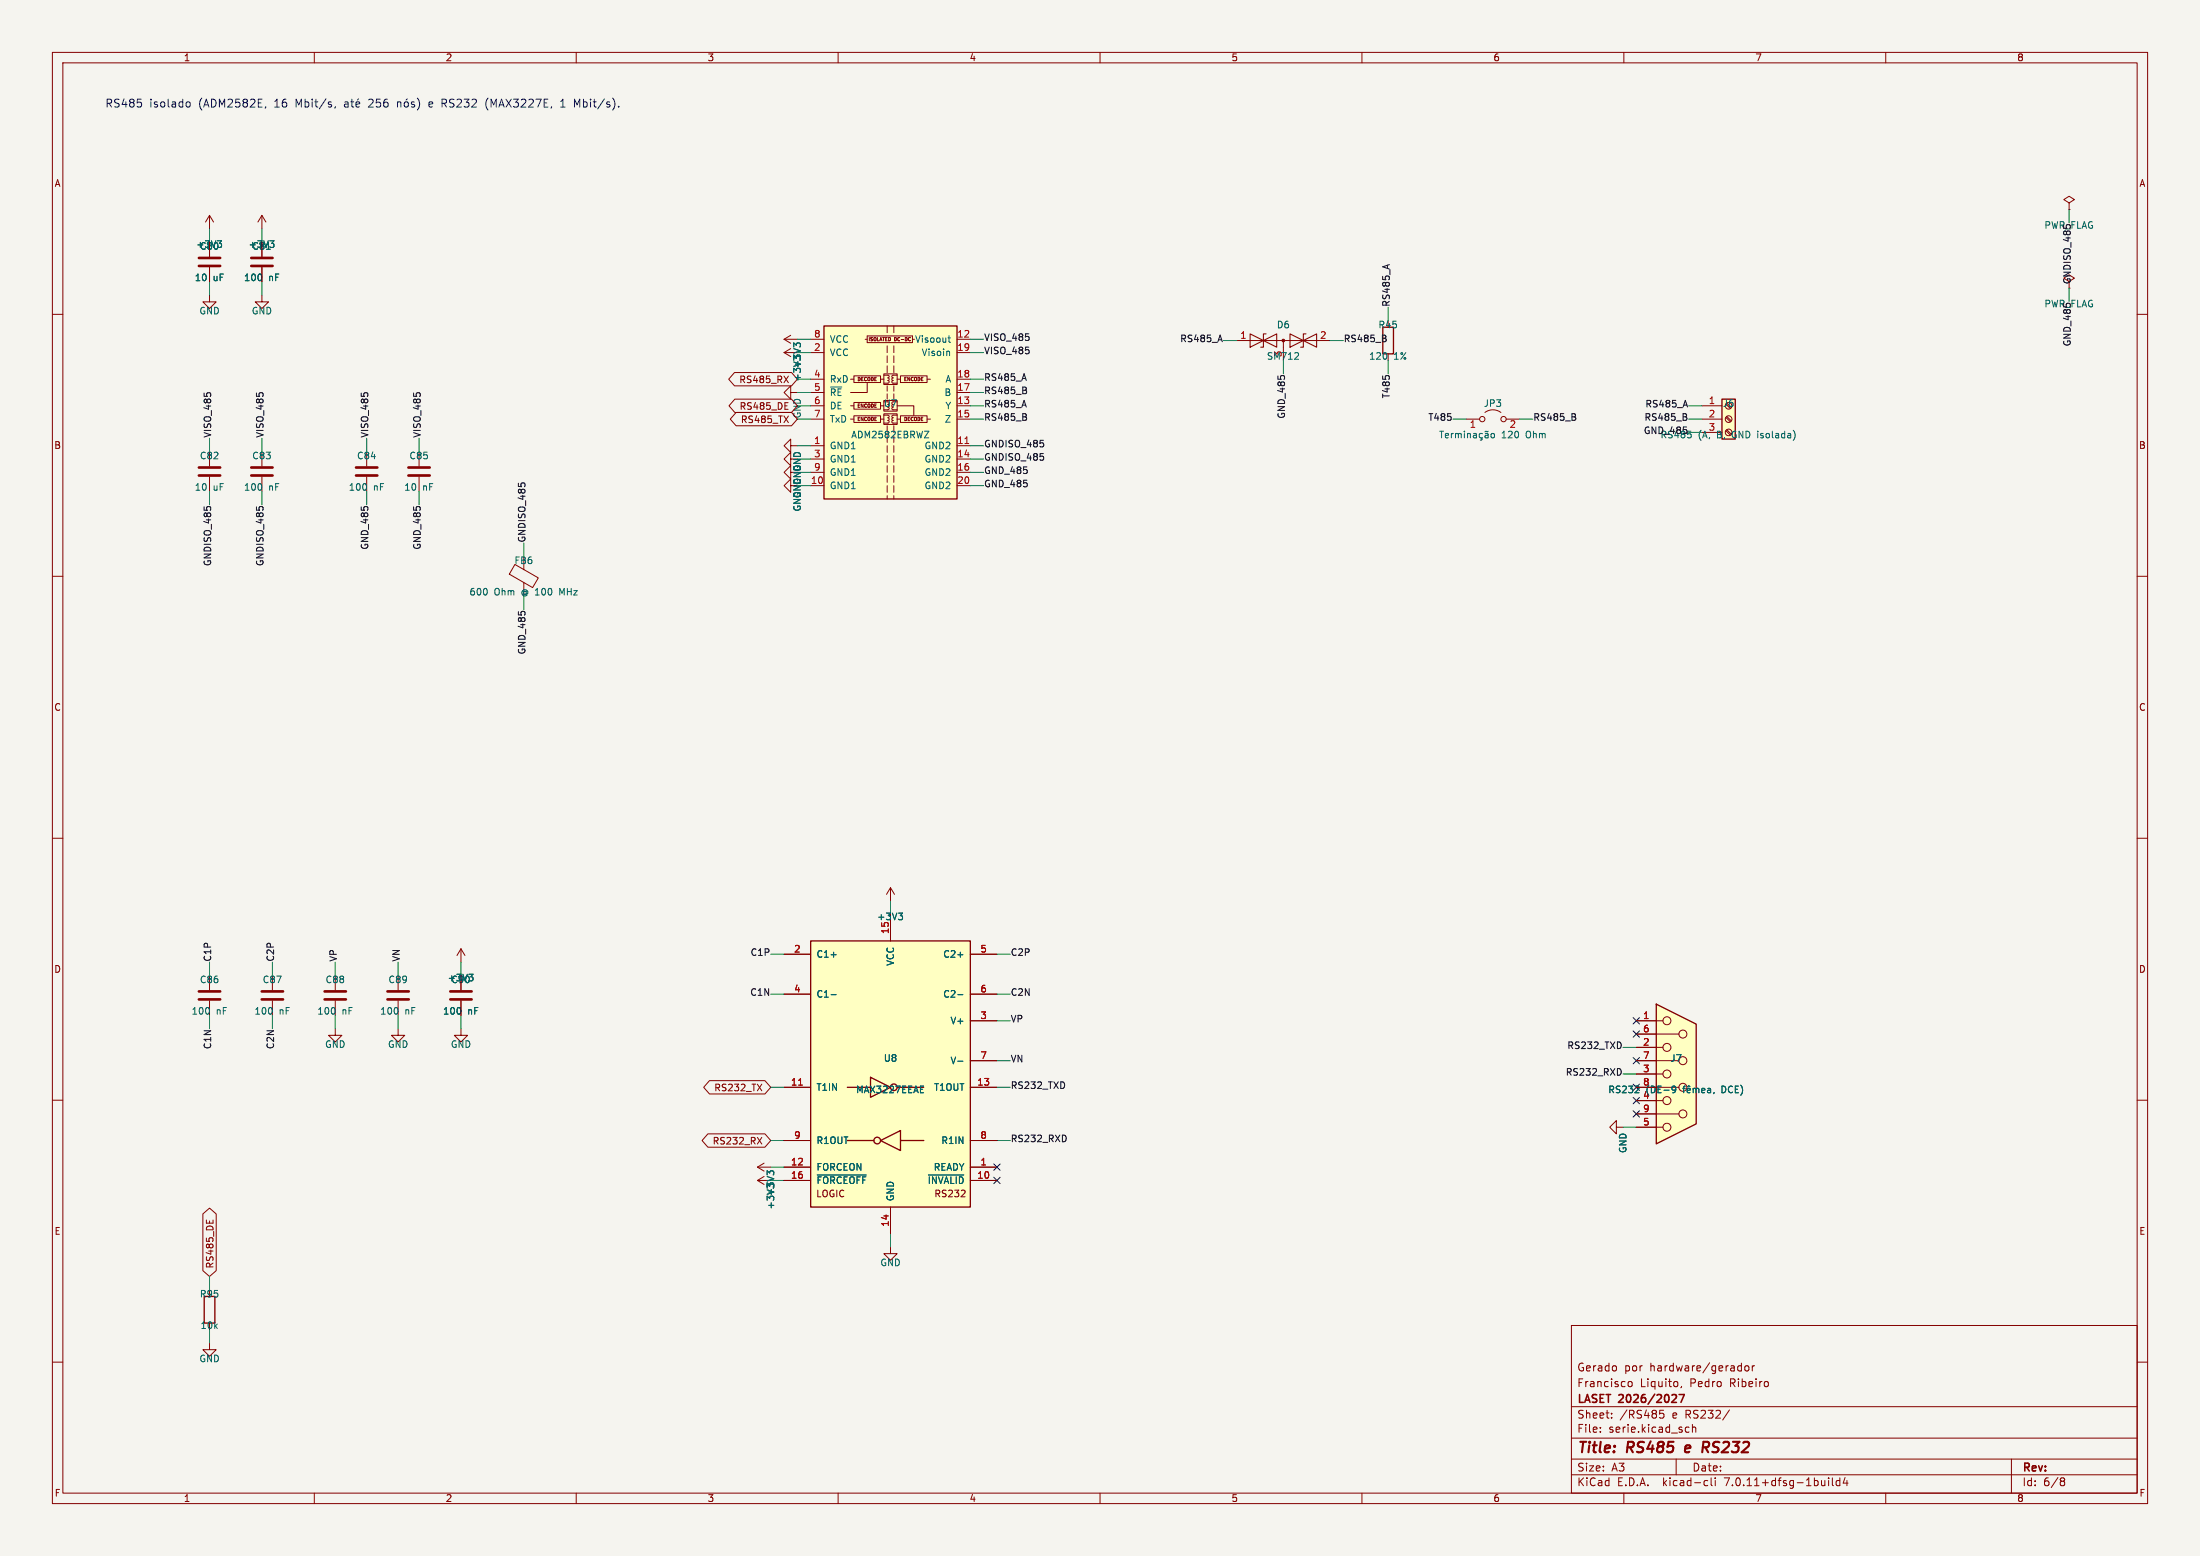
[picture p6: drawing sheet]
<svg xmlns="http://www.w3.org/2000/svg" width="420mm" height="297mm" viewBox="0 0 420 297" stroke-linecap="round" stroke-linejoin="round" font-family="sans-serif">
<path d="M0 0h420v297h-420z" fill="#f5f4ef" stroke="#f5f4ef" stroke-width=".19"/>
<g fill="none" stroke="#840000" stroke-width=".19">
<path d="M10 10h400v277h-400zM12 12h396v273h-396zM60 10v2M110 10v2M160 10v2M210 10v2M260 10v2M310 10v2M360 10v2M395 38.7l1-.6-1-.6-1 .6 1 .6v1.3M395 40h.1M10 60h2"/>
<path d="M40 41.1l-.8 1.3M40 41.1v2.5M40 41.1l.8 1.3M50 41.1l-.8 1.3M50 41.1v2.5M50 46.2v2.8M50 51v2.8M50 41.1l.8 1.3M395 53.7l1-.6-1-.6-1 .6 1 .6v1.3M395 55h.1M408 60h2M149.7 64.8l1.2 .7"/>
<path d="M149.7 64.8h2.5M149.7 67.3h2.5M149.7 67.3l1.2 .8M150.9 74.9v-1.2l-1.2 1.2 1.2 1.3v-1.3h1.3M150.9 64l-1.2 .8M150.9 66.5l-1.2 .8M154.8 64.8h2.5M154.8 77.5h2.5M154.8 72.4h2.5M154.8 74.9h2.5M154.8 67.3h2.5M162.4 77.5h.6"/>
<path d="M162.4 72.4h.6M163 79.4h5.1v1.2h-5.1zM163 76.8h5.1v1.3h-5.1zM163 71.7h5.1v1.3h-5.1zM165.2 64.8h.4M165.6 73v1.9h-3.2M168.1 77.5h.6M168.1 72.4h.6M168.7 79h2.6v2h-2.6zM168.7 71.4h2.6v2h-2.6zM168.7 79.2h.9l.1 .3-.2 .2 .2 .2-.2 .4 .2 .1v.3l-1 .1M168.7 71.6h.9l.1 .3-.2 .2 .2 .2-.2 .3 .2 .2v.2l-1 .1"/>
<path d="M169.4 62.2v1.3M169.4 66v1.3M169.4 67.9v1.3M169.4 69.8v1.3M169.4 73.7v1M169.4 75.2v1M170.6 62.2v1.3M170.6 66v1.3M170.6 67.9v1.3M170.6 69.8v1.3M170.6 73.7v1M170.6 75.2v1"/>
<path d="M171.3 79.2h-.9l-.1 .3 .2 .2-.2 .3 .2 .3-.2 .1v.3l1 .1M171.3 71.6h-.9l-.1 .3 .2 .2-.2 .2 .2 .3-.2 .2v.3h1M171.3 77.5h3.1v1.9M171.3 72.4h.6M171.9 79.4h5.1v1.2h-5.1zM171.9 71.7h5.1v1.3h-5.1zM173.8 64.4v.1M173.8 65h.1M174.2 64.1h-8.6v1.3h8.6M177 72.4h.6M182.7 64.8h2.5M182.7 77.5h2.5"/>
<path d="M182.7 72.4h2.5M182.7 74.9h2.5M182.7 67.3h2.5M265 67.5v1.3M283.5 78.7a2.54 2.54 0 0 1 3 0M70 86.2v2.8M70 91v2.8M80 86.2v2.8M80 91v2.8M150.9 90.2v-1.3l-1.2 1.3 1.2 1.2v-1.2h1.3M154.8 80h2.5M154.8 85.1h2.5"/>
<path d="M154.8 92.7h2.5M154.8 87.6h2.5M154.8 90.2h2.5M162.4 80h.6M168.1 80h.6M169.4 81.3v1.2M169.4 85.1v1.3M169.4 87v1.3M169.4 88.9v1.3M169.4 90.8v1.3M169.4 92.7v1.3M169.4 94.6v.6"/>
<path d="M170.6 81.3v1.2M170.6 85.1v1.3M170.6 87v1.3M170.6 88.9v1.3M170.6 90.8v1.3M170.6 92.7v1.3M170.6 94.6v.6M171.3 80h.6M177 80h.6M182.7 80h2.5M182.7 85.1h2.5M182.7 92.7h2.5"/>
<path d="M182.7 87.6h2.5M182.7 90.2h2.5M279.9 80h2.6M287.5 80h2.6M10 110h2M98.3 107.7l4.5 2.6-1.1 1.9-4.5-2.6zM100 106.2v2.5M100 111.2v2.6M408 110h2M10 160h2M408 160h2M170 169.4v2.6"/>
<path d="M170 174.5v5.1M170 169.4l-.8 1.3M170 169.4l.8 1.3M40 186.2v2.8M40 191v2.8M52 186.2v2.8M52 191v2.8M64 196.3v1.3h1.3l-1.3 1.3-1.3-1.3h1.3M64 186.2v2.8M64 191v2.8M76 196.3v1.3h1.3l-1.3 1.3-1.3-1.3h1.3M76 186.2v2.8"/>
<path d="M76 191v2.8M88 196.3v1.3h1.3l-1.3 1.3-1.3-1.3h1.3M88 181.1v2.5M88 186.2v2.8M88 191v2.8M88 181.1l-.8 1.3M88 181.1l.8 1.3M149.7 182.1h5.1M149.7 189.8h5.1M185.2 182.1h5.1M185.2 194.8h5.1M185.2 189.8h5.1"/>
<path d="M10 210h2M149.7 207.5h5.1M149.7 217.7h5.1M185.2 207.5h5.1M185.2 202.5h5.1M185.2 217.7h5.1M408 210h2M144.6 222.8h2.5M144.6 225.3h2.5M144.6 225.3l1.3 .8M144.6 222.8l1.3 .7M145.9 224.6l-1.3 .7"/>
<path d="M145.9 222l-1.3 .8M149.7 222.8h5.1M149.7 225.3h5.1M170 238v1.3h1.3l-1.3 1.3-1.3-1.3h1.3M170 230.4v5.1M183.5 228.4h.7M184.2 227.3v.4M185.2 222.8h5.1M185.2 225.3h5.1M10 260h2M300 253h108v32h-108zM408 260h2"/>
<path d="M300 278.5h108M300 274.5h108M300 268.5h108M305.5 273.2v.2M305.5 272.5v.1M307.7 270.5v.2M307.7 269.8v.1M310.9 263.8l.4-.1 .3 .3v.4l-.3 .3-.4-.1-.1-.2zM317.6 269.2h-.7l-.1 .7 .2-.1h.5l.2 .2-.1 .5-.2 .2-.6-.2M320 278.5v3M321 264.6l-.1 .3M322 272.4l.4 .1"/>
<path d="M322.4 273.3l-.4 .1M323.1 272.5l.2-.1 .4 .1v.9M323.1 271.9v1.5M330.2 269.1l-1.3 1.9M332 260.7l.4 .1M332.4 260.2v1.5M332.4 261.6l-.4 .1M333.2 260.8l.2-.1 .4 .1 .1 .6-.2 .2-.3 .1-.2-.2zM334.5 260.7v1M334.9 260.7l-.2 .1-.2 .2M384 278.5v6.5M60 285v2"/>
<path d="M110 285v2M160 285v2M210 285v2M260 285v2M300 281.5h108M310 285v2M325.6 282.6l.4 .1M326 283.5l-.4 .1M326.7 282.1v1.3l.2 .2M327.4 282.1v.1M327.4 282.6v1M349.1 282.1v.1"/>
<path d="M349.1 282.6v1M349.8 282.1v1.3l.2 .2M351.2 282.7l-.4-.1-.3 .3 .2 .6h.5M351.2 282.1v1.5M352.2 282l-.3 1.1h.9M352.6 282.6v1M360 285v2M393.6 282.1h.3l.3 .3-.3 .3M393.6 282.7h.3M393.9 282.7l.2 .2 .1 .4-.3 .3h-.3"/>
<circle cx="283" cy="80" r=".51"/>
<circle cx="287" cy="80" r=".51"/>
</g>
<path d="M321.9 276l-.2 .9 .2 .3M322.7 276.3l-1 .2M325.5 276.3l.6 .9M326 275.2h-.8l-.2 2M326 276.2l-.9 .1" fill="none" stroke="#840000" stroke-width=".4"/>
<path d="M319.4 266.2l.5 .1 .1 .3-.9 1.1h.9M320.5 266.2h1l-.6 1.5" fill="none" stroke="#840000" stroke-width=".3"/>
<g fill="none" stroke="#006464" stroke-width=".19">
<path d="M41.5 46h.8l-.4 .4M42.1 46.4l.2 .3v.3l-.2 .2M51.5 46h.8l-.4 .4M52.1 46.4l.2 .3v.3l-.2 .2M152 65.9l-.5-.4v.7M152 65.7l.3-.2h.3l.2 .2M158.5 73.9h2.2M181 64.5h.5M181.1 67l.2 .2v.7M181.2 64.1v1.1l.3 .1M176.5 82.3h.8l-.8 1.3h.8M274.8 82.3h.8"/>
<path d="M275.2 82.3v1.3M275.9 83.2l.6-.2v-.2l-.4-.1-.2 .2 .1 .6h.5M277.1 82.7v.9M277.4 82.7l-.3 .3M277.9 82.9l.3-.2 .2 .2M277.9 82.7v.9M278.4 82.9l.2-.2 .3 .1 .1 .8M278.4 82.9v.7M279.6 82.3v.1M279.6 82.7v.9M280.2 82.9l.1-.2 .3 .1 .1 .8M280.2 82.7v.9"/>
<path d="M281.3 82.8h.5l.1 .8M281.9 83l-.5 .1-.1 .2 .1 .3 .5-.1M282.8 83.6l.1 .2-.3 .2M283 82.8l-.4-.1-.2 .3 .1 .5h.5M283.5 82.8h.5l.1 .8M284.1 83l-.4 .1-.2 .2 .2 .3 .4-.1M284.1 82.3l-.6 .1M284.8 82.8l.3-.1 .2 .3v.3l-.2 .3-.3-.1-.2-.2zM291.4 82.5l.3-.2a.43 .43 0 0 1 .5 .4v.5a.42 .42 0 0 1-.4 .4 .42 .42 0 0 1-.4-.4zM292.7 82.9l.2-.2 .3 .1 .1 .8M292.7 82.3v1.3M293.9 82.9l.4-.2 .1 .2"/>
<path d="M293.9 82.7v.9M294.4 82.9l.2-.2 .3 .1 .1 .8M294.4 82.9v.7M171.5 174.3h.8l-.4 .5M172.1 174.8l.2 .2v.3l-.2 .3M89.5 186h.8l-.4 .4M90.1 186.4l.2 .3v.3l-.2 .2M158.7 182.2h.9M158.7 189.9h.9M182.9 182.2h.9M182.9 189.9h.9M175.7 208.6h.6"/>
<path d="M175.7 207.3h.6M182.9 202.6h.9M146.9 223.9l-.5-.4v.8M146.9 223.7l.3-.2h.3l.2 .2M156 224.3h9.4M177.2 224.3h6.8"/>
</g>
<g fill="#ffffc2" stroke="#ffffc2" stroke-width=".19">
<path d="M154.8 179.6h30.4v50.8h-30.4z"/>
<path d="M157.3 62.2h25.4v33h-25.4z"/>
</g>
<g fill="none" stroke="#840000" stroke-width=".25">
<path d="M157.3 62.2h25.4v33h-25.4zM264 62.5h2v5h-2zM154.8 179.6h30.4v50.8h-30.4zM161.7 207.5h4.5M161.7 217.7h5.1M166.2 205.6l3.8 1.9-3.8 1.9zM168.1 217.7l3.8-1.9v3.8zM171.3 207.5h5M171.9 217.7h4.4"/>
<circle cx="167.5" cy="217.7" r=".63"/>
<circle cx="170.6" cy="207.5" r=".63"/>
</g>
<path d="M184.2 84.7h.7M152.5 207.1h.7" fill="none" stroke="#a90000" stroke-width=".19"/>
<g fill="none" stroke="#840000" stroke-width=".51">
<path d="M48 50.8h4M48 49.2h4M68 90.8h4M68 89.2h4M78 90.8h4M78 89.2h4M38 190.8h4M38 189.2h4M50 190.8h4M50 189.2h4M62 190.8h4M62 189.2h4"/>
<path d="M74 190.8h4M74 189.2h4M86 190.8h4M86 189.2h4"/>
</g>
<path d="M316.2 191.7l7.6 3.8v19l-7.6 3.8z" fill="#ffffc2"/>
<g fill="none" stroke="#840000" stroke-width=".19">
<path d="M40 56.3v1.3h1.3l-1.3 1.3-1.3-1.3h1.3M40 46.2v2.8M40 51v2.8M50 56.3v1.3h1.3l-1.3 1.3-1.3-1.3h1.3M50 46.2v2.8M50 51v2.8M140.2 71.1h10.9l1.1 1.3-1.1 1.3h-10.9l-1.1-1.3zM140.3 76.2h10.8l1.1 1.3-1.1 1.2h-10.8l-1.1-1.2zM140.5 78.7h10.6l1.1 1.3-1.1 1.3h-10.6l-1.1-1.3zM149.7 71.8l.8 1.3M149.8 78.1h.6M149.8 76.9h.6"/>
<path d="M150.5 71.8l-.8 1.3M236.1 65h17.8M245 65v3.8M324.9 77.5h3.8M329.5 79.7l.8 .8M329.6 79.5l.9 .8M40 86.2v2.8M40 91v2.8M50 86.2v2.8M50 91v2.8M150.9 92.7v-1.3l-1.2 1.3 1.2 1.3v-1.3h1.3M150.9 85.1v-1.3l-1.2 1.3 1.2 1.3v-1.3h1.3"/>
<path d="M150.9 87.6v-1.2l-1.2 1.2 1.2 1.3v-1.3h1.3M324.9 80h3.8M324.9 82.5h3.8M329.5 82.2l.8 .8M329.6 82l.9 .9M170 174.5v5.1M88 186.2v2.8M88 191v2.8M149.7 182.1h5.1M149.7 189.8h5.1M185.2 194.8h5.1M185.2 182.1h5.1"/>
<path d="M185.2 189.8h5.1M312.4 199.9h5.1M312.4 197.4h8.1M312.4 194.8h5.1M135.1 216.4h10.9l1.1 1.3-1.1 1.3h-10.9l-1.1-1.3zM135.4 206.3h10.6l1.1 1.2-1.1 1.3h-10.6l-1.1-1.3zM144.6 217.1l.8 1.3M145.4 217.1l-.8 1.3M149.7 207.5h5.1M149.7 217.7h5.1M185.2 207.5h5.1M185.2 202.5h5.1"/>
<path d="M185.2 217.7h5.1M308.6 215.2v-1.3l-1.3 1.3 1.3 1.2v-1.2h1.2M312.4 215.2h5.1M312.4 212.6h8.1M312.4 210.1h5.1M312.4 207.5h8.1M312.4 205h5.1M312.4 202.5h8.1M38.7 231.7l1.3-1.1 1.3 1.1v10.8l-1.3 1.2-1.3-1.2zM39.4 232.9v.6M40.7 232.9v.6M149.7 222.8h5.1"/>
<path d="M149.7 225.3h5.1M170 230.4v5.1M185.2 222.8h5.1M185.2 225.3h5.1M40 256.4v1.2h1.3l-1.3 1.3-1.3-1.3h1.3"/>
<circle cx="330" cy="80" r=".63"/>
<circle cx="330" cy="82.5" r=".63"/>
<circle cx="318.2" cy="199.9" r=".76"/>
<circle cx="318.2" cy="194.8" r=".76"/>
<circle cx="321.3" cy="197.4" r=".76"/>
<circle cx="318.2" cy="205" r=".76"/>
<circle cx="318.2" cy="210.1" r=".76"/>
<circle cx="318.2" cy="215.2" r=".76"/>
<circle cx="321.3" cy="212.6" r=".76"/>
<circle cx="321.3" cy="207.5" r=".76"/>
<circle cx="321.3" cy="202.5" r=".76"/>
</g>
<path d="M328.7 76.2h2.6v7.6h-2.6zM316.2 191.7l7.6 3.8v19l-7.6 3.8zM39 247.5h2v5h-2z" fill="none" stroke="#840000" stroke-width=".25"/>
<g fill="none" stroke="#006464" stroke-width=".19">
<path d="M41.5 46h.8l-.4 .4M42.1 46.4l.2 .3v.3l-.2 .2M51.5 46h.8l-.4 .4M52.1 46.4l.2 .3v.3l-.2 .2M152 65.9l-.5-.4v.7M152 65.7l.3-.2h.3l.2 .2M247.1 68.6h.8M247.8 67.4v.5M322.8 82.9v.6M342.6 82.7v.8M171.5 174.3h.8l-.4 .5M172.1 174.8l.2 .2v.3l-.2 .3"/>
<path d="M89.5 186h.8l-.4 .4M90.1 186.4l.2 .3v.3l-.2 .2M158.7 182.2h.9M158.7 189.9h.9M182.9 182.2h.9M182.9 189.9h.9M175.7 208.6h.6M175.7 207.3h.6M182.9 202.6h.9M312.1 208.6h.8M312.8 207.4v.5M319.3 207.4l.4-.1 .2 .3a.84 .84 0 0 1-.4 1h-.2"/>
<path d="M319.9 207.9l-.2 .2-.4-.1M321.2 207.7h.5M321.7 207.3l-.3 .2v1.1M322.1 208.2l.6-.2-.1-.2-.3-.1-.2 .2v.6h.5M322.1 207.4l.3-.2 .2 .2M323.2 207.9l.4-.2 .2 .2M323.2 207.7v.9M323.8 207.9l.2-.2 .3 .1v.8M323.8 207.9v.7M324.9 208.2l.6-.2-.1-.2-.4-.1-.1 .2v.6h.5M326 207.8h.5l.1 .8M326.6 208l-.5 .1-.1 .2 .1 .3 .5-.1"/>
<path d="M327.2 208.5l-.1 .3M146.9 223.9l-.5-.4v.8M146.9 223.7l.3-.2h.3l.2 .2M156 224.3h9.4M177.2 224.3h6.8"/>
</g>
<path d="M38 50.8h4M38 49.2h4M38 90.8h4M38 89.2h4M48 90.8h4M48 89.2h4" fill="none" stroke="#840000" stroke-width=".51"/>
<path d="M238.7 63.7v2.6l5-2.6v2.6zM241.7 63.7h-.5v2.6h-.5M246.3 63.7l5.1 2.6v-2.6l-5.1 2.6zM249.3 63.7h-.5v2.6h-.5" fill="none" stroke="#840000" stroke-width=".2"/>
<circle cx="245" cy="65" r=".25" fill="#840000" stroke="#840000" stroke-width=".19"/>
<path d="M328.7 76.2h2.6v7.6h-2.6z" fill="#ffffc2" stroke="#ffffc2" stroke-width=".19"/>
<g fill="none" stroke="#0f0f0f" stroke-width=".19">
<path d="M195.9 74.5l.1 .2-.1 .4M195.9 79.6l.1 .2-.1 .4M195.9 74v.4M195.9 79.1v.3M264.5 64.6l.1 .2-.1 .4M264.5 64.1v.3M300.7 79.6l.1 .2-.1 .4M300.7 79.1v.3M321.9 79.6l.1 .2-.1 .4M321.9 79.1v.3M39.6 96.8h.5M49.6 96.8h.5"/>
<path d="M99.6 92.2h.5M199.2 84.6v.6M199.2 87.2v.5M203.5 217v.6M309.4 204.3v.6"/>
</g>
<g fill="none" stroke="#0000c2" stroke-width=".19">
<path d="M35.7 19.5l.3-.1 .3 .3-.1 .7h-.5M65.8 19.5h.6l.1 .9M66.5 19.8l-.5 .1a.29 .29 0 0 0-.3 .3 .29 .29 0 0 0 .3 .2h.5M67 19.4h.5M67.2 18.9v1.3l.3 .2M68 19.9l.7-.1-.1-.3-.4-.1-.2 .2v.8h.6M68.5 18.9l-.3 .2M75.9 19.6l.2-.2 .4 .1v.9M75.9 19.4v1M77.2 19.6l.3-.2 .4 .2 .1 .5-.2 .3h-.3l-.3-.1zM77.7 18.9l-.2 .2M79.1 19.5l-.4-.1-.2 .2 .1 .3 .5 .1v.4h-.6"/>
<path d="M79.7 18.7a1.72 1.72 0 0 1 0 2.3M82.4 19.4h-.3l-.2 .2 .1 .8h.4M82.6 19.8l-.7 .1M84.4 18.9h.6l.2 .3-.1 .4-.7 .1M84.7 19.7l.5 .7M86.7 19l-.6-.1-.2 .2v.4l.6 .3 .2 .3-.3 .3h-.6M87.2 19.1l.6-.2 .2 .2 .1 .3-.9 1h.9M88.6 18.9h.9l-.5 .6 .5 .1v.7l-.3 .1-.6-.1M90.1 19.1l.6-.2 .2 .2 .1 .3-1 1h1M93.2 18.7a1.72 1.72 0 0 0 0 2.3M107 19.4l.5-.5v1.5M110.7 18.9l-.5 1.1-.5-1.1v1.5"/>
<path d="M50.7 20.4l-.1 .3M64 20.4l-.1 .3M107 20.4h.9"/>
</g>
<g fill="none" stroke="#009600" stroke-width=".19">
<path d="M395 40v2.5M40 43.6v2.6M40 53.8v2.5M50 43.6v2.6M50 53.8v2.5M265 58.7v2.5M395 55v2.5M152.2 67.3h2.6M152.2 64.8h2.6M152.2 72.4h2.6M152.2 74.9h2.6M152.2 77.5h2.6"/>
<path d="M185.2 67.3h2.6M185.2 64.8h2.6M185.2 72.4h2.6M185.2 74.9h2.6M185.2 77.5h2.6M233.6 65h2.5M245 68.8v2.6M253.9 65h2.5M265 68.8v2.6M322.4 77.5h2.5M40 83.7v2.5M40 93.8v2.6"/>
<path d="M50 83.7v2.5M50 93.8v2.6M70 83.7v2.5M70 93.8v2.6M80 83.7v2.5M80 93.8v2.6M152.2 90.2h2.6M152.2 85.1h2.6M152.2 87.6h2.6M152.2 92.7h2.6M152.2 80h2.6M185.2 90.2h2.6"/>
<path d="M185.2 85.1h2.6M185.2 87.6h2.6M185.2 92.7h2.6M185.2 80h2.6M277.4 80h2.5M290.1 80h2.5M322.4 80h2.5M322.4 82.5h2.5M100 103.7v2.5M100 113.8v2.6M170 172v2.5M40 183.6v2.6"/>
<path d="M40 193.8v2.5M52 183.6v2.6M52 193.8v2.5M64 183.6v2.6M64 193.8v2.5M76 183.6v2.6M76 193.8v2.5M88 183.6v2.6M88 193.8v2.5M147.1 189.8h2.6M147.1 182.1h2.6M190.3 194.8h2.6"/>
<path d="M190.3 189.8h2.6M190.3 182.1h2.6M309.8 199.9h2.6M147.1 207.5h2.6M147.1 217.7h2.6M190.3 207.5h2.6M190.3 202.5h2.6M190.3 217.7h2.6M309.8 205h2.6M309.8 215.2h2.6M147.1 225.3h2.6M147.1 222.8h2.6"/>
<path d="M170 235.5v2.5M40 243.7v2.5M40 253.8v2.6"/>
</g>
<g fill="none" stroke="#000084" stroke-width=".19">
<path d="M311.8 194.2l1.2 1.2M311.8 196.8l1.2 1.2M313 194.2l-1.2 1.2M313 196.8l-1.2 1.2M311.8 209.5l1.2 1.2M311.8 212l1.2 1.2M311.8 206.9l1.2 1.2M311.8 201.9l1.2 1.2M313 209.5l-1.2 1.2M313 212l-1.2 1.2M313 206.9l-1.2 1.2M313 201.9l-1.2 1.2"/>
<path d="M189.7 224.7l1.2 1.2M189.7 222.2l1.2 1.2M190.9 224.7l-1.2 1.2M190.9 222.2l-1.2 1.2"/>
</g>
<path d="M152.5 207.1h.7" fill="none" stroke="#a90000" stroke-width=".19"/>
<g font-size="2.8" fill="#840000">
<text x="301" y="277.9">Title:</text>
<text x="310.6" y="277.9">RS485</text>
<text x="322.6" y="277.9">e</text>
<text x="326.6" y="277.9">RS232</text>
</g>
<g font-size="2.1" fill="#0000c2">
<text x="20" y="20.7">RS485</text>
<text x="28.5" y="20.7">isolado</text>
<text x="38" y="20.7">(ADM2582E,</text>
<text x="52.5" y="20.7">16</text>
<text x="56.7" y="20.7">Mbit/s,</text>
<text x="70.9" y="20.7">256</text>
<text x="82.8" y="20.7">e</text>
<text x="93.9" y="20.7">(MAX3227E,</text>
<text x="111.1" y="20.7">Mbit/s).</text>
</g>
<g font-size="2.1" fill="#840000">
<text x="301" y="262">Gerado</text>
<text x="310.1" y="262">por</text>
<text x="315" y="262">hardware/gerador</text>
<text x="301" y="268.2">LASET 2026/2027</text>
<text x="301" y="265">Francisco</text>
<text x="313.1" y="265">Liquito,</text>
<text x="322.7" y="265">Pedro</text>
<text x="330.4" y="265">Ribeiro</text>
<text x="301" y="273.7">File:</text>
<text x="301" y="271">Sheet:</text>
<text x="307.1" y="273.7">serie.kicad_sch</text>
<text x="309.2" y="271">/RS485</text>
<text x="319.3" y="271">e RS232/</text>
<text x="301" y="281.1">Size:</text>
<text x="307.6" y="281.1">A3</text>
<text x="323" y="281.1">Date:</text>
<text x="386" y="281.3">Rev:</text>
<text x="301" y="283.9">KiCad</text>
<text x="308.7" y="283.9">E.D.A.</text>
<text x="317.6" y="283.9">kicad-cli</text>
<text x="329.5" y="283.9">7.0.11+dfsg-1build4</text>
<text x="386" y="283.9">Id:</text>
<text x="390.1" y="283.9">6/8</text>
</g>
<g font-size="1.8" fill="#840000">
<text x="35" y="11.9">1</text>
<text x="85" y="11.9">2</text>
<text x="135" y="11.9">3</text>
<text x="185" y="11.9">4</text>
<text x="235" y="11.9">5</text>
<text x="285" y="11.9">6</text>
<text x="335" y="11.9">7</text>
<text x="385" y="11.9">8</text>
<text x="10.3" y="35.9">A</text>
<text x="408.3" y="35.9">A</text>
<text x="141" y="73.3">RS485_RX</text>
<text x="141.1" y="78.4">RS485_DE</text>
<text x="141.3" y="81">RS485_TX</text>
<text x="10.3" y="85.9">B</text>
<text x="408.2" y="85.9">B</text>
<text x="10.3" y="135.9">C</text>
<text x="408.2" y="135.9">C</text>
<text x="10.3" y="185.9">D</text>
<text x="408.2" y="185.9">D</text>
<text x="136.3" y="208.5">RS232_TX</text>
<text x="136" y="218.7">RS232_RX</text>
<text x="155.7" y="228.7">LOGIC</text>
<text x="178.3" y="228.7">RS232</text>
<text x="10.3" y="235.9">E</text>
<text x="408.3" y="235.9">E</text>
<text x="41" y="242.2" transform="rotate(-90 41 242.2)">RS485_DE</text>
<text x="10.3" y="285.9">F</text>
<text x="35" y="286.9">1</text>
<text x="85" y="286.9">2</text>
<text x="135" y="286.9">3</text>
<text x="185" y="286.9">4</text>
<text x="235" y="286.9">5</text>
<text x="285" y="286.9">6</text>
<text x="335" y="286.9">7</text>
<text x="385" y="286.9">8</text>
<text x="408.3" y="285.9">F</text>
</g>
<g font-size="1.8" fill="#006464">
<text x="37.4" y="47.5">+3V3</text>
<text x="38.1" y="47.9">C80</text>
<text x="47.4" y="47.5">+3V3</text>
<text x="48.1" y="47.9">C81</text>
<text x="37.1" y="53.9">10</text>
<text x="40.7" y="53.9">uF</text>
<text x="46.5" y="53.9">100</text>
<text x="51.3" y="53.9">nF</text>
<text x="390.2" y="58.9">PWR_FLAG</text>
<text x="38" y="60.2">GND</text>
<text x="48" y="60.2">GND</text>
<text x="158.3" y="65.6">VCC</text>
<text x="174.6" y="65.6">Visoout</text>
<text x="243.7" y="62.9">D6</text>
<text x="263.1" y="62.9">R45</text>
<text x="153.1" y="70.4" transform="rotate(-90 153.1 70.4)">+3V3</text>
<text x="158.3" y="68.2">VCC</text>
<text x="175.9" y="68.2">Visoin</text>
<text x="241.8" y="68.9">SM712</text>
<text x="244.7" y="68.2" transform="rotate(-90 244.7 68.2)">3</text>
<text x="261.3" y="68.9">120</text>
<text x="266.1" y="68.9">1%</text>
<text x="153.1" y="72.9" transform="rotate(-90 153.1 72.9)">+3V3</text>
<text x="158.3" y="73.2">RxD</text>
<text x="158.3" y="75.8">~{RE}</text>
<text x="168.6" y="77.9">U7</text>
<text x="180.2" y="75.8">B</text>
<text x="180.4" y="73.2">A</text>
<text x="283.2" y="77.9">JP3</text>
<text x="328.8" y="77.9">J6</text>
<text x="153.1" y="80" transform="rotate(-90 153.1 80)">GND</text>
<text x="158.3" y="78.3">DE</text>
<text x="158.3" y="80.9">TxD</text>
<text x="162.4" y="83.9">ADM2582EBRWZ</text>
<text x="180.3" y="80.9">Z</text>
<text x="180.4" y="78.3">Y</text>
<text x="286.6" y="83.9">120</text>
<text x="288.1" y="82">2</text>
<text x="324.2" y="83.9">(A,</text>
<text x="327.9" y="83.9">B,</text>
<text x="330.9" y="83.9">GND isolada)</text>
<text x="38.1" y="87.9">C82</text>
<text x="48.1" y="87.9">C83</text>
<text x="68.1" y="87.9">C84</text>
<text x="78.1" y="87.9">C85</text>
<text x="158.3" y="85.9">GND1</text>
<text x="158.3" y="88.5">GND1</text>
<text x="176.4" y="85.9">GND2</text>
<text x="176.4" y="88.5">GND2</text>
<text x="37.1" y="93.9">10</text>
<text x="40.7" y="93.9">uF</text>
<text x="46.5" y="93.9">100</text>
<text x="51.3" y="93.9">nF</text>
<text x="66.5" y="93.9">100</text>
<text x="71.3" y="93.9">nF</text>
<text x="77.1" y="93.9">10</text>
<text x="80.7" y="93.9">nF</text>
<text x="153.1" y="95.2" transform="rotate(-90 153.1 95.2)">GND</text>
<text x="153.1" y="92.7" transform="rotate(-90 153.1 92.7)">GND</text>
<text x="153.1" y="90.1" transform="rotate(-90 153.1 90.1)">GND</text>
<text x="158.3" y="93.6">GND1</text>
<text x="158.3" y="91">GND1</text>
<text x="176.4" y="91">GND2</text>
<text x="176.4" y="93.6">GND2</text>
<text x="153.1" y="97.7" transform="rotate(-90 153.1 97.7)">GND</text>
<text x="98.1" y="107.9">FB6</text>
<text x="89.5" y="113.9">600</text>
<text x="94.3" y="113.9">Ohm</text>
<text x="99.7" y="113.9">@ 100</text>
<text x="107.3" y="113.9">MHz</text>
<text x="167.4" y="175.8">+3V3</text>
<text x="155.8" y="183">C1+</text>
<text x="170.9" y="184.4" transform="rotate(-90 170.9 184.4)">VCC</text>
<text x="180" y="183">C2+</text>
<text x="38.1" y="187.9">C86</text>
<text x="50.1" y="187.9">C87</text>
<text x="62.1" y="187.9">C88</text>
<text x="74.1" y="187.9">C89</text>
<text x="85.4" y="187.5">+3V3</text>
<text x="86.1" y="187.9">C90</text>
<text x="155.8" y="190.6">C1-</text>
<text x="180" y="190.6">C2-</text>
<text x="36.5" y="193.9">100</text>
<text x="41.3" y="193.9">nF</text>
<text x="48.5" y="193.9">100</text>
<text x="53.3" y="193.9">nF</text>
<text x="60.5" y="193.9">100</text>
<text x="65.3" y="193.9">nF</text>
<text x="72.5" y="193.9">100</text>
<text x="77.3" y="193.9">nF</text>
<text x="84.5" y="193.9">100</text>
<text x="89.3" y="193.9">nF</text>
<text x="181.4" y="195.7">V+</text>
<text x="62" y="200.2">GND</text>
<text x="74" y="200.2">GND</text>
<text x="86" y="200.2">GND</text>
<text x="168.6" y="202.9">U8</text>
<text x="181.4" y="203.3">V-</text>
<text x="318.8" y="202.9">J7</text>
<text x="155.8" y="208.4">T1IN</text>
<text x="163.3" y="208.9">MAX3227EEAE</text>
<text x="178.2" y="208.4">T1OUT</text>
<text x="306.9" y="208.9">RS232</text>
<text x="314.2" y="208.9">(DE-9</text>
<text x="328.9" y="208.9">DCE)</text>
<text x="155.8" y="218.6">R1OUT</text>
<text x="179.6" y="218.6">R1IN</text>
<text x="310.7" y="220.2" transform="rotate(-90 310.7 220.2)">GND</text>
<text x="155.8" y="223.6">FORCEON</text>
<text x="155.8" y="226.2">~{FORCEOFF}</text>
<text x="177" y="226.2">~{INVALID}</text>
<text x="178.2" y="223.6">READY</text>
<text x="148" y="231" transform="rotate(-90 148 231)">+3V3</text>
<text x="148" y="228.4" transform="rotate(-90 148 228.4)">+3V3</text>
<text x="170.9" y="229.4" transform="rotate(-90 170.9 229.4)">GND</text>
<text x="168" y="241.9">GND</text>
<text x="38.1" y="247.9">R95</text>
<text x="38.2" y="253.9">10k</text>
<text x="38" y="260.2">GND</text>
</g>
<g font-size="1.8" fill="#0f0f0f">
<text x="390.2" y="43.9">PWR_FLAG</text>
<text x="265.5" y="58.7" transform="rotate(-90 265.5 58.7)">RS485_A</text>
<text x="395.5" y="54.4" transform="rotate(-90 395.5 54.4)">GNDISO_485</text>
<text x="187.8" y="65.3">VISO_485</text>
<text x="225.2" y="65.5">RS485_A</text>
<text x="256.4" y="65.5">RS485_B</text>
<text x="187.8" y="67.8">VISO_485</text>
<text x="395.5" y="66.2" transform="rotate(-90 395.5 66.2)">GND_485</text>
<text x="187.8" y="78">RS485_A</text>
<text x="187.8" y="75.4">RS485_B</text>
<text x="187.8" y="72.9">RS485_A</text>
<text x="265.5" y="76.1" transform="rotate(-90 265.5 76.1)">T485</text>
<text x="314" y="78">RS485_A</text>
<text x="40.5" y="83.7" transform="rotate(-90 40.5 83.7)">VISO_485</text>
<text x="50.5" y="83.7" transform="rotate(-90 50.5 83.7)">VISO_485</text>
<text x="70.5" y="83.7" transform="rotate(-90 70.5 83.7)">VISO_485</text>
<text x="80.5" y="83.7" transform="rotate(-90 80.5 83.7)">VISO_485</text>
<text x="187.8" y="80.5">RS485_B</text>
<text x="245.5" y="80" transform="rotate(-90 245.5 80)">GND_485</text>
<text x="272.6" y="80.5">T485</text>
<text x="292.6" y="80.5">RS485_B</text>
<text x="313.7" y="83.1">GND_485</text>
<text x="313.8" y="80.5">RS485_B</text>
<text x="316.9" y="83.9">RS485</text>
<text x="187.8" y="85.6">GNDISO_485</text>
<text x="187.8" y="88.1">GNDISO_485</text>
<text x="187.8" y="90.7">GND_485</text>
<text x="187.8" y="93.2">GND_485</text>
<text x="70.5" y="105" transform="rotate(-90 70.5 105)">GND_485</text>
<text x="80.5" y="105" transform="rotate(-90 80.5 105)">GND_485</text>
<text x="100.5" y="103.7" transform="rotate(-90 100.5 103.7)">GNDISO_485</text>
<text x="40.5" y="108.2" transform="rotate(-90 40.5 108.2)">GNDISO_485</text>
<text x="50.5" y="108.2" transform="rotate(-90 50.5 108.2)">GNDISO_485</text>
<text x="100.5" y="125" transform="rotate(-90 100.5 125)">GND_485</text>
<text x="40.5" y="183.6" transform="rotate(-90 40.5 183.6)">C1P</text>
<text x="52.5" y="183.6" transform="rotate(-90 52.5 183.6)">C2P</text>
<text x="64.5" y="183.6" transform="rotate(-90 64.5 183.6)">VP</text>
<text x="76.5" y="183.6" transform="rotate(-90 76.5 183.6)">VN</text>
<text x="143.2" y="182.7">C1P</text>
<text x="192.9" y="182.7">C2P</text>
<text x="143.1" y="190.3">C1N</text>
<text x="192.9" y="190.3">C2N</text>
<text x="192.9" y="195.4">VP</text>
<text x="40.5" y="200.4" transform="rotate(-90 40.5 200.4)">C1N</text>
<text x="52.5" y="200.4" transform="rotate(-90 52.5 200.4)">C2N</text>
<text x="192.9" y="203">VN</text>
<text x="299.1" y="200.4">RS232_TXD</text>
<text x="192.9" y="208.1">RS232_TXD</text>
<text x="298.8" y="205.5">RS232_RXD</text>
<text x="192.9" y="218.2">RS232_RXD</text>
</g>
<g font-size="1.8" fill="#a90000">
<text x="155.3" y="64.5">8</text>
<text x="182.7" y="64.5">12</text>
<text x="236.7" y="64.7">1</text>
<text x="251.9" y="64.7">2</text>
<text x="155.3" y="67">2</text>
<text x="182.7" y="67">19</text>
<text x="155.3" y="72.1">4</text>
<text x="155.3" y="74.7">5</text>
<text x="155.3" y="77.2">6</text>
<text x="182.7" y="77.2">13</text>
<text x="182.7" y="74.7">17</text>
<text x="182.7" y="72.1">18</text>
<text x="326.1" y="77.2">1</text>
<text x="155.3" y="79.7">7</text>
<text x="182.7" y="79.7">15</text>
<text x="280.5" y="82">1</text>
<text x="326.1" y="79.7">2</text>
<text x="326.1" y="82.3">3</text>
<text x="155.3" y="84.8">1</text>
<text x="155.3" y="87.4">3</text>
<text x="155.3" y="89.9">9</text>
<text x="182.7" y="84.8">11</text>
<text x="182.7" y="87.4">14</text>
<text x="182.7" y="89.9">16</text>
<text x="154.7" y="92.4">10</text>
<text x="182.7" y="92.4">20</text>
<text x="169.7" y="178.4" transform="rotate(-90 169.7 178.4)">15</text>
<text x="151.5" y="181.9">2</text>
<text x="187.1" y="181.9">5</text>
<text x="151.5" y="189.5">4</text>
<text x="187.1" y="189.5">6</text>
<text x="187.1" y="194.6">3</text>
<text x="313.6" y="194.6">1</text>
<text x="313.6" y="197.1">6</text>
<text x="187.1" y="202.2">7</text>
<text x="313.6" y="199.7">2</text>
<text x="313.6" y="202.2">7</text>
<text x="150.9" y="207.3">11</text>
<text x="186.5" y="207.3">13</text>
<text x="313.6" y="204.7">3</text>
<text x="313.6" y="209.8">4</text>
<text x="313.6" y="207.3">8</text>
<text x="313.6" y="214.9">5</text>
<text x="313.6" y="212.4">9</text>
<text x="151.5" y="217.4">9</text>
<text x="187.1" y="217.4">8</text>
<text x="150.9" y="222.5">12</text>
<text x="150.9" y="225.1">16</text>
<text x="186.5" y="225.1">10</text>
<text x="187.1" y="222.5">1</text>
<text x="169.7" y="234.3" transform="rotate(-90 169.7 234.3)">14</text>
</g>
<g font-size=".9" fill="#840000">
<text x="165.8" y="65.2">ISOLATED DC-DC</text>
<text x="163.6" y="77.9">ENCODE</text>
<text x="163.6" y="72.8">DECODE</text>
<text x="172.5" y="72.8">ENCODE</text>
<text x="163.6" y="80.4">ENCODE</text>
<text x="172.5" y="80.4">DECODE</text>
</g>
</svg>
